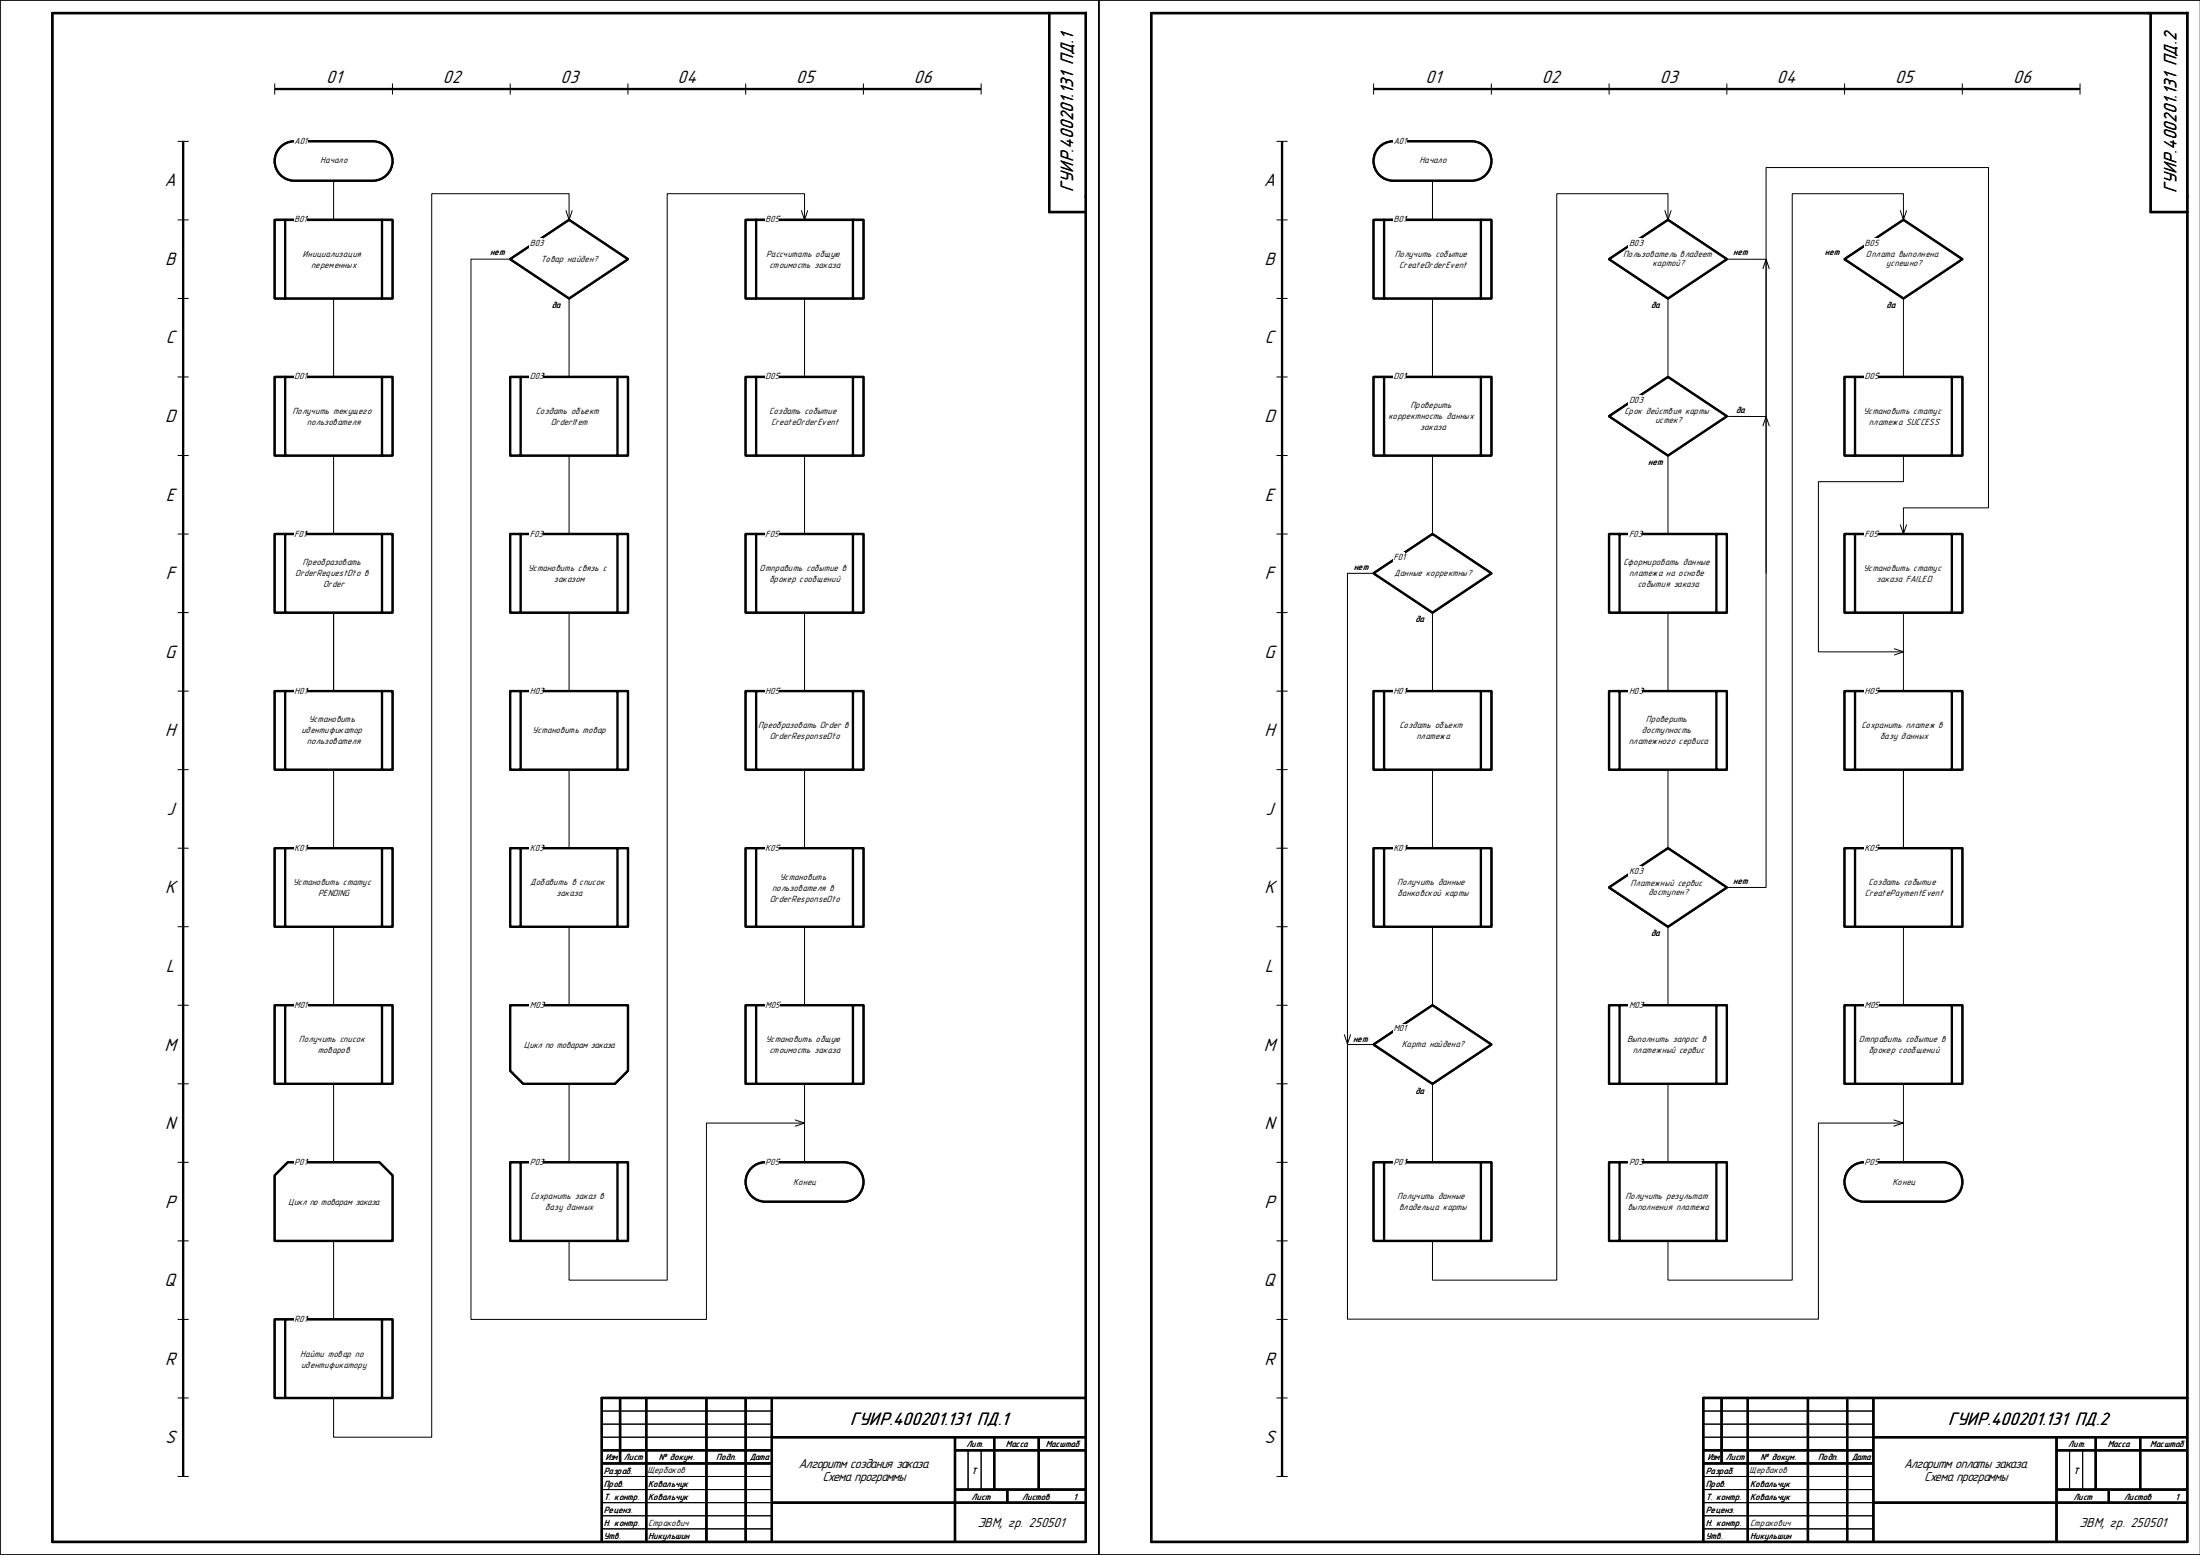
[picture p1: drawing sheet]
<svg xmlns="http://www.w3.org/2000/svg" width="841mm" height="594mm" viewBox="0 0 841 594" stroke-linecap="round" stroke-linejoin="round" font-family="sans-serif">
<g fill="none" stroke="#000" stroke-width=".38">
<path d="M0 0h420v594h-420zM230 539h65M651 539h65M230 544h65M230 549h65M370 554v15M375 554v15M651 544h65M651 549h65M791 554v15M796 554v15M230 564h65"/>
<path d="M230 569h65M230 574h65M230 579h65M651 564h65M651 569h65M651 574h65M651 579h65M230 584h65M420 594v-594h420.9h-840.9v594h840.9M651 584h65"/>
</g>
<path d="M20 5h395v584h-395zM401 5v76h14M440 5h396v584h-396zM822 5v76h14M415 534h-185v55M836 534h-185v55" fill="none" stroke="#000" stroke-width=".9"/>
<g fill="none" stroke="#000" stroke-width=".9" stroke-linecap="butt">
<path d="M237 534v25M247 534v55M270 534v55M285 534v55M295 534v55M658 534v25M668 534v55M691 534v55M706 534v55M716 534v55M230 554h65M230 559h65"/>
<path d="M295 549h120M365 549v40M365 554h50M380 549v20M397 549v20M651 554h65M651 559h65M716 549h120M786 554h50M786 549v40M801 549v20M818 549v20"/>
<path d="M295 574h120M365 569h50M385 569v5M716 574h120M786 569h50M806 569v5"/>
</g>
<g fill="#fff">
<path d="M60 174h10v30h-10z" fill-rule="evenodd"/>
<path d="M60 534h10v30h-10z" fill-rule="evenodd"/>
<path d="M60 414h10v30h-10z" fill-rule="evenodd"/>
<path d="M60 444h10v30h-10z" fill-rule="evenodd"/>
<path d="M60 474h10v30h-10z" fill-rule="evenodd"/>
<path d="M60 504h10v30h-10z" fill-rule="evenodd"/>
<path d="M60 54h10v30h-10z" fill-rule="evenodd"/>
<path d="M60 84h10v30h-10z" fill-rule="evenodd"/>
<path d="M60 114h10v30h-10z" fill-rule="evenodd"/>
<path d="M60 144h10v30h-10z" fill-rule="evenodd"/>
<path d="M60 264h10v30h-10z" fill-rule="evenodd"/>
<path d="M60 294h10v30h-10z" fill-rule="evenodd"/>
<path d="M60 324h10v30h-10z" fill-rule="evenodd"/>
<path d="M60 354h10v30h-10z" fill-rule="evenodd"/>
<path d="M60 384h10v30h-10z" fill-rule="evenodd"/>
<path d="M60 204h10v30h-10z" fill-rule="evenodd"/>
<path d="M60 234h10v30h-10z" fill-rule="evenodd"/>
<path d="M330 25h45v9h-45z" fill-rule="evenodd"/>
<path d="M150 25h45v9h-45z" fill-rule="evenodd"/>
<path d="M195 25h45v9h-45z" fill-rule="evenodd"/>
<path d="M240 25h45v9h-45z" fill-rule="evenodd"/>
<path d="M285 25h45v9h-45z" fill-rule="evenodd"/>
<path d="M105 25h45v9h-45z" fill-rule="evenodd"/>
</g>
<g fill="none" stroke="#000" stroke-width=".38">
<path d="M105 32v4M150 32v4M195 32v4M240 32v4M285 32v4M330 32v4M375 32v4M68 54h4M127.5 69v15M68 84h4M216.3 80.4l1.2 3.6 1.2-3.6M217.5 84v-10h-52.5v475h-37.5v-15"/>
<path d="M68 114h4M217.5 114v30M68 144h4M68 174h4M127.5 174v30M217.5 174v30M68 204h4M68 234h4M127.5 234v30M217.5 234v30M68 264h4M68 294h4"/>
<path d="M68 324h4M68 354h4M68 384h4M68 414h4M68 444h4M68 474h4M68 504h4M68 534h4M68 564h4"/>
</g>
<path d="M70 54v510" fill="none" stroke="#000" stroke-width=".9" stroke-linecap="butt"/>
<path d="M107.6 55.8a7.5 7.5 0 0 1 4.9-1.8h30a7.5 7.5 0 0 1 7.5 7.5 7.5 7.5 0 0 1-7.5 7.5h-30a7.5 7.5 0 0 1-7-4.9 7.5 7.5 0 0 1 2.1-8.3z" fill-rule="evenodd" fill="#fff"/>
<path d="M107.6 55.8a7.5 7.5 0 0 1 4.9-1.8h30a7.5 7.5 0 0 1 7.5 7.5 7.5 7.5 0 0 1-7.5 7.5h-30a7.5 7.5 0 0 1-7-4.9 7.5 7.5 0 0 1 2.1-8.3z" fill="none" stroke="#000" stroke-width=".9"/>
<g fill="#fff">
<path d="M112.4 52.2h5v3.5h-5z" fill-rule="evenodd"/>
<path d="M107.6 55.8a7.5 7.5 0 0 1 4.9-1.8h30a7.5 7.5 0 0 1 7.5 7.5 7.5 7.5 0 0 1-7.5 7.5h-30a7.5 7.5 0 0 1-7-4.9 7.5 7.5 0 0 1 2.1-8.3z" fill-rule="evenodd"/>
</g>
<path d="M107.6 55.8a7.5 7.5 0 0 1 4.9-1.8h30a7.5 7.5 0 0 1 7.5 7.5 7.5 7.5 0 0 1-7.5 7.5h-30a7.5 7.5 0 0 1-7-4.9 7.5 7.5 0 0 1 2.1-8.3z" fill="none" stroke="#000" stroke-width=".9"/>
<g fill="#fff">
<path d="M112.4 52.2h5v3.5h-5z" fill-rule="evenodd"/>
<path d="M112.4 202.2h4.6v3.6h-4.6z" fill-rule="evenodd"/>
<path d="M195 99l22.5-15 22.5 15-22.5 15z" fill-rule="evenodd"/>
</g>
<path d="M195 99l22.5-15 22.5 15-22.5 15z" fill="none" stroke="#000" stroke-width=".9"/>
<g fill="#fff">
<path d="M202.4 91.1h5.3v3.6h-5.3z" fill-rule="evenodd"/>
<path d="M195 99l22.5-15 22.5 15-22.5 15z" fill-rule="evenodd"/>
</g>
<path d="M195 99l22.5-15 22.5 15-22.5 15z" fill="none" stroke="#000" stroke-width=".9"/>
<path d="M202.4 91.1h5.3v3.6h-5.3z" fill-rule="evenodd" fill="#fff"/>
<path d="M127.5 294v30M127.5 474v30" fill="none" stroke="#000" stroke-width=".38"/>
<path d="M195 204h45v30h-45z" fill-rule="evenodd" fill="#fff"/>
<path d="M195 204h45v30h-45zM199 204v30M236 204v30" fill="none" stroke="#000" stroke-width=".9"/>
<g fill="#fff">
<path d="M202.4 202.2h5v3.6h-5z" fill-rule="evenodd"/>
<path d="M195 204h45v30h-45z" fill-rule="evenodd"/>
</g>
<path d="M195 204h45v30h-45zM199 204v30M236 204v30" fill="none" stroke="#000" stroke-width=".9"/>
<g fill="#fff">
<path d="M202.4 202.2h5v3.6h-5z" fill-rule="evenodd"/>
<path d="M195 384h45v25l-5 5h-35l-5-5z" fill-rule="evenodd"/>
</g>
<path d="M195 384h45v25l-5 5h-35l-5-5z" fill="none" stroke="#000" stroke-width=".9"/>
<g fill="#fff">
<path d="M202.4 382.2h5.5v3.5h-5.5z" fill-rule="evenodd"/>
<path d="M195 384h45v25l-5 5h-35l-5-5z" fill-rule="evenodd"/>
</g>
<path d="M195 384h45v25l-5 5h-35l-5-5z" fill="none" stroke="#000" stroke-width=".9"/>
<path d="M202.4 382.2h5.5v3.5h-5.5z" fill-rule="evenodd" fill="#fff"/>
<path d="M307.5 114v30" fill="none" stroke="#000" stroke-width=".38"/>
<path d="M105 34h270" fill="none" stroke="#000" stroke-width=".9" stroke-linecap="butt"/>
<path d="M105 84h45v30h-45z" fill-rule="evenodd" fill="#fff"/>
<path d="M105 84h45v30h-45zM109 84v30M146 84v30" fill="none" stroke="#000" stroke-width=".9"/>
<g fill="#fff">
<path d="M112.4 82.2h4.8v3.5h-4.8z" fill-rule="evenodd"/>
<path d="M105 84h45v30h-45z" fill-rule="evenodd"/>
</g>
<path d="M105 84h45v30h-45zM109 84v30M146 84v30" fill="none" stroke="#000" stroke-width=".9"/>
<path d="M112.4 82.2h4.8v3.5h-4.8z" fill-rule="evenodd" fill="#fff"/>
<path d="M127.5 234v30" fill="none" stroke="#000" stroke-width=".38"/>
<path d="M105 144h45v30h-45z" fill-rule="evenodd" fill="#fff"/>
<path d="M105 144h45v30h-45zM109 144v30M146 144v30" fill="none" stroke="#000" stroke-width=".9"/>
<g fill="#fff">
<path d="M112.4 142.2h4.8v3.6h-4.8z" fill-rule="evenodd"/>
<path d="M105 144h45v30h-45z" fill-rule="evenodd"/>
</g>
<path d="M105 144h45v30h-45zM109 144v30M146 144v30" fill="none" stroke="#000" stroke-width=".9"/>
<path d="M112.4 142.2h4.8v3.6h-4.8z" fill-rule="evenodd" fill="#fff"/>
<path d="M127.5 114v30" fill="none" stroke="#000" stroke-width=".38"/>
<path d="M105 204h45v30h-45z" fill-rule="evenodd" fill="#fff"/>
<path d="M105 204h45v30h-45zM109 204v30M146 204v30" fill="none" stroke="#000" stroke-width=".9"/>
<g fill="#fff">
<path d="M112.4 202.2h4.6v3.6h-4.6z" fill-rule="evenodd"/>
<path d="M105 204h45v30h-45z" fill-rule="evenodd"/>
</g>
<path d="M105 204h45v30h-45zM109 204v30M146 204v30" fill="none" stroke="#000" stroke-width=".9"/>
<g fill="#fff">
<path d="M112.4 202.2h4.6v3.6h-4.6z" fill-rule="evenodd"/>
<path d="M105 264h45v30h-45z" fill-rule="evenodd"/>
</g>
<path d="M105 264h45v30h-45zM109 264v30M146 264v30" fill="none" stroke="#000" stroke-width=".9"/>
<g fill="#fff">
<path d="M112.4 262.2h4.8v3.6h-4.8z" fill-rule="evenodd"/>
<path d="M105 264h45v30h-45z" fill-rule="evenodd"/>
</g>
<path d="M105 264h45v30h-45zM109 264v30M146 264v30" fill="none" stroke="#000" stroke-width=".9"/>
<g fill="#fff">
<path d="M112.4 262.2h4.8v3.6h-4.8z" fill-rule="evenodd"/>
<path d="M105 324h45v30h-45z" fill-rule="evenodd"/>
</g>
<path d="M105 324h45v30h-45zM109 324v30M146 324v30" fill="none" stroke="#000" stroke-width=".9"/>
<g fill="#fff">
<path d="M112.4 322.2h4.8v3.6h-4.8z" fill-rule="evenodd"/>
<path d="M105 324h45v30h-45z" fill-rule="evenodd"/>
</g>
<path d="M105 324h45v30h-45zM109 324v30M146 324v30" fill="none" stroke="#000" stroke-width=".9"/>
<g fill="#fff">
<path d="M112.4 322.2h4.8v3.6h-4.8z" fill-rule="evenodd"/>
<path d="M105 384h45v30h-45z" fill-rule="evenodd"/>
</g>
<path d="M105 384h45v30h-45zM109 384v30M146 384v30" fill="none" stroke="#000" stroke-width=".9"/>
<g fill="#fff">
<path d="M112.4 382.2h5v3.5h-5z" fill-rule="evenodd"/>
<path d="M105 384h45v30h-45z" fill-rule="evenodd"/>
</g>
<path d="M105 384h45v30h-45zM109 384v30M146 384v30" fill="none" stroke="#000" stroke-width=".9"/>
<g fill="#fff">
<path d="M112.4 382.2h5v3.5h-5z" fill-rule="evenodd"/>
<path d="M110 444h35l5 5v25h-45v-25z" fill-rule="evenodd"/>
</g>
<path d="M110 444h35l5 5v25h-45v-25z" fill="none" stroke="#000" stroke-width=".9"/>
<g fill="#fff">
<path d="M112.4 442.2h4.8v3.5h-4.8z" fill-rule="evenodd"/>
<path d="M110 444h35l5 5v25h-45v-25z" fill-rule="evenodd"/>
</g>
<path d="M110 444h35l5 5v25h-45v-25z" fill="none" stroke="#000" stroke-width=".9"/>
<path d="M112.4 442.2h4.8v3.5h-4.8z" fill-rule="evenodd" fill="#fff"/>
<path d="M127.5 414v30" fill="none" stroke="#000" stroke-width=".38"/>
<path d="M105 504h45v30h-45z" fill-rule="evenodd" fill="#fff"/>
<path d="M105 504h45v30h-45zM109 504v30M146 504v30" fill="none" stroke="#000" stroke-width=".9"/>
<g fill="#fff">
<path d="M112.4 502.2h4.8v3.5h-4.8z" fill-rule="evenodd"/>
<path d="M105 504h45v30h-45z" fill-rule="evenodd"/>
</g>
<path d="M105 504h45v30h-45zM109 504v30M146 504v30" fill="none" stroke="#000" stroke-width=".9"/>
<path d="M112.4 502.2h4.8v3.5h-4.8z" fill-rule="evenodd" fill="#fff"/>
<path d="M127.5 354v30" fill="none" stroke="#000" stroke-width=".38"/>
<path d="M195 144h45v30h-45z" fill-rule="evenodd" fill="#fff"/>
<path d="M195 144h45v30h-45zM199 144v30M236 144v30" fill="none" stroke="#000" stroke-width=".9"/>
<g fill="#fff">
<path d="M202.4 142.2h5.3v3.6h-5.3z" fill-rule="evenodd"/>
<path d="M195 144h45v30h-45z" fill-rule="evenodd"/>
</g>
<path d="M195 144h45v30h-45zM199 144v30M236 144v30" fill="none" stroke="#000" stroke-width=".9"/>
<g fill="#fff">
<path d="M202.4 142.2h5.3v3.6h-5.3z" fill-rule="evenodd"/>
<path d="M195 264h45v30h-45z" fill-rule="evenodd"/>
</g>
<path d="M195 264h45v30h-45zM199 264v30M236 264v30" fill="none" stroke="#000" stroke-width=".9"/>
<g fill="#fff">
<path d="M202.4 262.2h5.3v3.6h-5.3z" fill-rule="evenodd"/>
<path d="M195 264h45v30h-45z" fill-rule="evenodd"/>
</g>
<path d="M195 264h45v30h-45zM199 264v30M236 264v30" fill="none" stroke="#000" stroke-width=".9"/>
<path d="M202.4 262.2h5.3v3.6h-5.3z" fill-rule="evenodd" fill="#fff"/>
<path d="M217.5 294v30" fill="none" stroke="#000" stroke-width=".38"/>
<path d="M195 324h45v30h-45z" fill-rule="evenodd" fill="#fff"/>
<path d="M195 324h45v30h-45zM199 324v30M236 324v30" fill="none" stroke="#000" stroke-width=".9"/>
<g fill="#fff">
<path d="M202.4 322.2h5.3v3.6h-5.3z" fill-rule="evenodd"/>
<path d="M195 324h45v30h-45z" fill-rule="evenodd"/>
</g>
<path d="M195 324h45v30h-45zM199 324v30M236 324v30" fill="none" stroke="#000" stroke-width=".9"/>
<path d="M202.4 322.2h5.3v3.6h-5.3z" fill-rule="evenodd" fill="#fff"/>
<path d="M217.5 354v30M217.5 414v30" fill="none" stroke="#000" stroke-width=".38"/>
<path d="M195 444h45v30h-45z" fill-rule="evenodd" fill="#fff"/>
<path d="M195 444h45v30h-45zM199 444v30M236 444v30" fill="none" stroke="#000" stroke-width=".9"/>
<g fill="#fff">
<path d="M202.4 442.2h5.3v3.5h-5.3z" fill-rule="evenodd"/>
<path d="M195 444h45v30h-45z" fill-rule="evenodd"/>
</g>
<path d="M195 444h45v30h-45zM199 444v30M236 444v30" fill="none" stroke="#000" stroke-width=".9"/>
<g fill="#fff">
<path d="M202.4 442.2h5.3v3.5h-5.3z" fill-rule="evenodd"/>
<path d="M285 84h45v30h-45z" fill-rule="evenodd"/>
</g>
<path d="M285 84h45v30h-45zM289 84v30M326 84v30" fill="none" stroke="#000" stroke-width=".9"/>
<g fill="#fff">
<path d="M292.4 82.2h5.3v3.5h-5.3z" fill-rule="evenodd"/>
<path d="M285 84h45v30h-45z" fill-rule="evenodd"/>
</g>
<path d="M285 84h45v30h-45zM289 84v30M326 84v30" fill="none" stroke="#000" stroke-width=".9"/>
<g fill="#fff">
<path d="M292.4 82.2h5.3v3.5h-5.3z" fill-rule="evenodd"/>
<path d="M285 144h45v30h-45z" fill-rule="evenodd"/>
</g>
<path d="M285 144h45v30h-45zM289 144v30M326 144v30" fill="none" stroke="#000" stroke-width=".9"/>
<g fill="#fff">
<path d="M292.4 142.2h5.3v3.6h-5.3z" fill-rule="evenodd"/>
<path d="M285 144h45v30h-45z" fill-rule="evenodd"/>
</g>
<path d="M285 144h45v30h-45zM289 144v30M326 144v30" fill="none" stroke="#000" stroke-width=".9"/>
<path d="M292.4 142.2h5.3v3.6h-5.3z" fill-rule="evenodd" fill="#fff"/>
<path d="M307.5 174v30" fill="none" stroke="#000" stroke-width=".38"/>
<path d="M285 204h45v30h-45z" fill-rule="evenodd" fill="#fff"/>
<path d="M285 204h45v30h-45zM289 204v30M326 204v30" fill="none" stroke="#000" stroke-width=".9"/>
<g fill="#fff">
<path d="M292.4 202.2h5v3.6h-5z" fill-rule="evenodd"/>
<path d="M285 204h45v30h-45z" fill-rule="evenodd"/>
</g>
<path d="M285 204h45v30h-45zM289 204v30M326 204v30" fill="none" stroke="#000" stroke-width=".9"/>
<path d="M292.4 202.2h5v3.6h-5z" fill-rule="evenodd" fill="#fff"/>
<path d="M307.5 234v30" fill="none" stroke="#000" stroke-width=".38"/>
<path d="M285 264h45v30h-45z" fill-rule="evenodd" fill="#fff"/>
<path d="M285 264h45v30h-45zM289 264v30M326 264v30" fill="none" stroke="#000" stroke-width=".9"/>
<g fill="#fff">
<path d="M292.4 262.2h5.3v3.6h-5.3z" fill-rule="evenodd"/>
<path d="M285 264h45v30h-45z" fill-rule="evenodd"/>
</g>
<path d="M285 264h45v30h-45zM289 264v30M326 264v30" fill="none" stroke="#000" stroke-width=".9"/>
<path d="M292.4 262.2h5.3v3.6h-5.3z" fill-rule="evenodd" fill="#fff"/>
<path d="M307.5 294v30" fill="none" stroke="#000" stroke-width=".38"/>
<path d="M285 324h45v30h-45z" fill-rule="evenodd" fill="#fff"/>
<path d="M285 324h45v30h-45zM289 324v30M326 324v30" fill="none" stroke="#000" stroke-width=".9"/>
<g fill="#fff">
<path d="M292.4 322.2h5.3v3.6h-5.3z" fill-rule="evenodd"/>
<path d="M285 324h45v30h-45z" fill-rule="evenodd"/>
</g>
<path d="M285 324h45v30h-45zM289 324v30M326 324v30" fill="none" stroke="#000" stroke-width=".9"/>
<path d="M292.4 322.2h5.3v3.6h-5.3z" fill-rule="evenodd" fill="#fff"/>
<path d="M307.5 354v30" fill="none" stroke="#000" stroke-width=".38"/>
<path d="M285 384h45v30h-45z" fill-rule="evenodd" fill="#fff"/>
<path d="M285 384h45v30h-45zM289 384v30M326 384v30" fill="none" stroke="#000" stroke-width=".9"/>
<g fill="#fff">
<path d="M292.4 382.2h5.5v3.5h-5.5z" fill-rule="evenodd"/>
<path d="M285 384h45v30h-45z" fill-rule="evenodd"/>
</g>
<path d="M285 384h45v30h-45zM289 384v30M326 384v30" fill="none" stroke="#000" stroke-width=".9"/>
<g fill="#fff">
<path d="M292.4 382.2h5.5v3.5h-5.5z" fill-rule="evenodd"/>
<path d="M287.6 445.8a7.5 7.5 0 0 1 4.9-1.8h30a7.5 7.5 0 0 1 7.5 7.5 7.5 7.5 0 0 1-7.5 7.5h-30a7.5 7.5 0 0 1-7-4.9 7.5 7.5 0 0 1 2.1-8.3z" fill-rule="evenodd"/>
</g>
<path d="M287.6 445.8a7.5 7.5 0 0 1 4.9-1.8h30a7.5 7.5 0 0 1 7.5 7.5 7.5 7.5 0 0 1-7.5 7.5h-30a7.5 7.5 0 0 1-7-4.9 7.5 7.5 0 0 1 2.1-8.3z" fill="none" stroke="#000" stroke-width=".9"/>
<g fill="#fff">
<path d="M292.4 442.2h5.3v3.5h-5.3z" fill-rule="evenodd"/>
<path d="M287.6 445.8a7.5 7.5 0 0 1 4.9-1.8h30a7.5 7.5 0 0 1 7.5 7.5 7.5 7.5 0 0 1-7.5 7.5h-30a7.5 7.5 0 0 1-7-4.9 7.5 7.5 0 0 1 2.1-8.3z" fill-rule="evenodd"/>
</g>
<path d="M287.6 445.8a7.5 7.5 0 0 1 4.9-1.8h30a7.5 7.5 0 0 1 7.5 7.5 7.5 7.5 0 0 1-7.5 7.5h-30a7.5 7.5 0 0 1-7-4.9 7.5 7.5 0 0 1 2.1-8.3z" fill="none" stroke="#000" stroke-width=".9"/>
<path d="M292.4 442.2h5.3v3.5h-5.3z" fill-rule="evenodd" fill="#fff"/>
<path d="M195 99h-15v405h90v-75h37.5M306.3 80.4l1.2 3.6 1.2-3.6M307.5 84v-10h-52.5v415h-37.5v-15M307.5 414v30M303.9 427.8l3.6 1.2-3.6 1.2" fill="none" stroke="#000" stroke-width=".38"/>
<g fill="#fff">
<path d="M480 174h10v30h-10z" fill-rule="evenodd"/>
<path d="M480 534h10v30h-10z" fill-rule="evenodd"/>
<path d="M480 414h10v30h-10z" fill-rule="evenodd"/>
<path d="M480 444h10v30h-10z" fill-rule="evenodd"/>
<path d="M480 474h10v30h-10z" fill-rule="evenodd"/>
<path d="M480 504h10v30h-10z" fill-rule="evenodd"/>
<path d="M480 54h10v30h-10z" fill-rule="evenodd"/>
<path d="M480 84h10v30h-10z" fill-rule="evenodd"/>
<path d="M480 114h10v30h-10z" fill-rule="evenodd"/>
<path d="M480 144h10v30h-10z" fill-rule="evenodd"/>
<path d="M480 264h10v30h-10z" fill-rule="evenodd"/>
<path d="M480 294h10v30h-10z" fill-rule="evenodd"/>
<path d="M480 324h10v30h-10z" fill-rule="evenodd"/>
<path d="M480 354h10v30h-10z" fill-rule="evenodd"/>
<path d="M480 384h10v30h-10z" fill-rule="evenodd"/>
<path d="M480 204h10v30h-10z" fill-rule="evenodd"/>
<path d="M480 234h10v30h-10z" fill-rule="evenodd"/>
<path d="M750 25h45v9h-45z" fill-rule="evenodd"/>
<path d="M570 25h45v9h-45z" fill-rule="evenodd"/>
<path d="M615 25h45v9h-45z" fill-rule="evenodd"/>
<path d="M660 25h45v9h-45z" fill-rule="evenodd"/>
<path d="M705 25h45v9h-45z" fill-rule="evenodd"/>
<path d="M525 25h45v9h-45z" fill-rule="evenodd"/>
</g>
<g fill="none" stroke="#000" stroke-width=".38">
<path d="M525 32v4M570 32v4M615 32v4M660 32v4M705 32v4M750 32v4M795 32v4M488 54h4M547.5 69v15M488 84h4M488 114h4M727.5 114v30"/>
<path d="M488 144h4M488 174h4M547.5 174v30M488 204h4M488 234h4M547.5 234v30M488 264h4M488 294h4M488 324h4M488 354h4M488 384h4M488 414h4"/>
<path d="M488 444h4M488 474h4M488 504h4M488 534h4M488 564h4"/>
</g>
<path d="M490 54v510" fill="none" stroke="#000" stroke-width=".9" stroke-linecap="butt"/>
<path d="M526.8 56.6a7.5 7.5 0 0 1 5.7-2.6h30a7.5 7.5 0 0 1 7.5 7.5 7.5 7.5 0 0 1-7.5 7.5h-30a7.5 7.5 0 0 1-6.8-4.4 7.5 7.5 0 0 1 1.1-8z" fill-rule="evenodd" fill="#fff"/>
<path d="M526.8 56.6a7.5 7.5 0 0 1 5.7-2.6h30a7.5 7.5 0 0 1 7.5 7.5 7.5 7.5 0 0 1-7.5 7.5h-30a7.5 7.5 0 0 1-6.8-4.4 7.5 7.5 0 0 1 1.1-8z" fill="none" stroke="#000" stroke-width=".9"/>
<g fill="#fff">
<path d="M532.4 52.2h5v3.5h-5z" fill-rule="evenodd"/>
<path d="M526.8 56.6a7.5 7.5 0 0 1 5.7-2.6h30a7.5 7.5 0 0 1 7.5 7.5 7.5 7.5 0 0 1-7.5 7.5h-30a7.5 7.5 0 0 1-6.8-4.4 7.5 7.5 0 0 1 1.1-8z" fill-rule="evenodd"/>
</g>
<path d="M526.8 56.6a7.5 7.5 0 0 1 5.7-2.6h30a7.5 7.5 0 0 1 7.5 7.5 7.5 7.5 0 0 1-7.5 7.5h-30a7.5 7.5 0 0 1-6.8-4.4 7.5 7.5 0 0 1 1.1-8z" fill="none" stroke="#000" stroke-width=".9"/>
<path d="M532.4 52.2h5v3.5h-5z" fill-rule="evenodd" fill="#fff"/>
<path d="M547.5 294v30" fill="none" stroke="#000" stroke-width=".38"/>
<path d="M705 204h45v30h-45z" fill-rule="evenodd" fill="#fff"/>
<path d="M705 204h45v30h-45zM709 204v30M746 204v30" fill="none" stroke="#000" stroke-width=".9"/>
<g fill="#fff">
<path d="M712.4 202.2h5v3.6h-5z" fill-rule="evenodd"/>
<path d="M705 204h45v30h-45z" fill-rule="evenodd"/>
</g>
<path d="M705 204h45v30h-45zM709 204v30M746 204v30" fill="none" stroke="#000" stroke-width=".9"/>
<path d="M712.4 202.2h5v3.6h-5z" fill-rule="evenodd" fill="#fff"/>
<path d="M525 34h270" fill="none" stroke="#000" stroke-width=".9" stroke-linecap="butt"/>
<path d="M525 84h45v30h-45z" fill-rule="evenodd" fill="#fff"/>
<path d="M525 84h45v30h-45zM529 84v30M566 84v30" fill="none" stroke="#000" stroke-width=".9"/>
<g fill="#fff">
<path d="M532.4 82.2h4.8v3.5h-4.8z" fill-rule="evenodd"/>
<path d="M525 84h45v30h-45z" fill-rule="evenodd"/>
</g>
<path d="M525 84h45v30h-45zM529 84v30M566 84v30" fill="none" stroke="#000" stroke-width=".9"/>
<path d="M532.4 82.2h4.8v3.5h-4.8z" fill-rule="evenodd" fill="#fff"/>
<path d="M547.5 234v30" fill="none" stroke="#000" stroke-width=".38"/>
<path d="M525 144h45v30h-45z" fill-rule="evenodd" fill="#fff"/>
<path d="M525 144h45v30h-45zM529 144v30M566 144v30" fill="none" stroke="#000" stroke-width=".9"/>
<g fill="#fff">
<path d="M532.4 142.2h4.8v3.6h-4.8z" fill-rule="evenodd"/>
<path d="M525 144h45v30h-45z" fill-rule="evenodd"/>
</g>
<path d="M525 144h45v30h-45zM529 144v30M566 144v30" fill="none" stroke="#000" stroke-width=".9"/>
<path d="M532.4 142.2h4.8v3.6h-4.8z" fill-rule="evenodd" fill="#fff"/>
<path d="M547.5 114v30" fill="none" stroke="#000" stroke-width=".38"/>
<path d="M525 264h45v30h-45z" fill-rule="evenodd" fill="#fff"/>
<path d="M525 264h45v30h-45zM529 264v30M566 264v30" fill="none" stroke="#000" stroke-width=".9"/>
<g fill="#fff">
<path d="M532.4 262.2h4.8v3.6h-4.8z" fill-rule="evenodd"/>
<path d="M525 264h45v30h-45z" fill-rule="evenodd"/>
</g>
<path d="M525 264h45v30h-45zM529 264v30M566 264v30" fill="none" stroke="#000" stroke-width=".9"/>
<path d="M532.4 262.2h4.8v3.6h-4.8z" fill-rule="evenodd" fill="#fff"/>
<path d="M547.5 354v30" fill="none" stroke="#000" stroke-width=".38"/>
<path d="M705 144h45v30h-45z" fill-rule="evenodd" fill="#fff"/>
<path d="M705 144h45v30h-45zM709 144v30M746 144v30" fill="none" stroke="#000" stroke-width=".9"/>
<g fill="#fff">
<path d="M712.4 142.2h5.3v3.6h-5.3z" fill-rule="evenodd"/>
<path d="M705 144h45v30h-45z" fill-rule="evenodd"/>
</g>
<path d="M705 144h45v30h-45zM709 144v30M746 144v30" fill="none" stroke="#000" stroke-width=".9"/>
<path d="M712.4 142.2h5.3v3.6h-5.3z" fill-rule="evenodd" fill="#fff"/>
<path d="M727.5 294v30" fill="none" stroke="#000" stroke-width=".38"/>
<path d="M705 264h45v30h-45z" fill-rule="evenodd" fill="#fff"/>
<path d="M705 264h45v30h-45zM709 264v30M746 264v30" fill="none" stroke="#000" stroke-width=".9"/>
<g fill="#fff">
<path d="M712.4 262.2h5.3v3.6h-5.3z" fill-rule="evenodd"/>
<path d="M705 264h45v30h-45z" fill-rule="evenodd"/>
</g>
<path d="M705 264h45v30h-45zM709 264v30M746 264v30" fill="none" stroke="#000" stroke-width=".9"/>
<path d="M712.4 262.2h5.3v3.6h-5.3z" fill-rule="evenodd" fill="#fff"/>
<path d="M727.5 294v30" fill="none" stroke="#000" stroke-width=".38"/>
<path d="M705 384h45v30h-45z" fill-rule="evenodd" fill="#fff"/>
<path d="M705 384h45v30h-45zM709 384v30M746 384v30" fill="none" stroke="#000" stroke-width=".9"/>
<g fill="#fff">
<path d="M712.4 382.2h5.5v3.5h-5.5z" fill-rule="evenodd"/>
<path d="M705 384h45v30h-45z" fill-rule="evenodd"/>
</g>
<path d="M705 384h45v30h-45zM709 384v30M746 384v30" fill="none" stroke="#000" stroke-width=".9"/>
<g fill="#fff">
<path d="M712.4 382.2h5.5v3.5h-5.5z" fill-rule="evenodd"/>
<path d="M525 444h45v30h-45z" fill-rule="evenodd"/>
</g>
<path d="M525 444h45v30h-45zM529 444v30M566 444v30" fill="none" stroke="#000" stroke-width=".9"/>
<g fill="#fff">
<path d="M532.4 442.2h4.8v3.5h-4.8z" fill-rule="evenodd"/>
<path d="M525 444h45v30h-45z" fill-rule="evenodd"/>
</g>
<path d="M525 444h45v30h-45zM529 444v30M566 444v30" fill="none" stroke="#000" stroke-width=".9"/>
<g fill="#fff">
<path d="M532.4 442.2h4.8v3.5h-4.8z" fill-rule="evenodd"/>
<path d="M525 324h45v30h-45z" fill-rule="evenodd"/>
</g>
<path d="M525 324h45v30h-45zM529 324v30M566 324v30" fill="none" stroke="#000" stroke-width=".9"/>
<g fill="#fff">
<path d="M532.4 322.2h4.8v3.6h-4.8z" fill-rule="evenodd"/>
<path d="M525 324h45v30h-45z" fill-rule="evenodd"/>
</g>
<path d="M525 324h45v30h-45zM529 324v30M566 324v30" fill="none" stroke="#000" stroke-width=".9"/>
<g fill="#fff">
<path d="M532.4 322.2h4.8v3.6h-4.8z" fill-rule="evenodd"/>
<path d="M707.6 445.8a7.5 7.5 0 0 1 4.9-1.8h30a7.5 7.5 0 0 1 7.5 7.5 7.5 7.5 0 0 1-7.5 7.5h-30a7.5 7.5 0 0 1-7-4.9 7.5 7.5 0 0 1 2.1-8.3z" fill-rule="evenodd"/>
</g>
<path d="M707.6 445.8a7.5 7.5 0 0 1 4.9-1.8h30a7.5 7.5 0 0 1 7.5 7.5 7.5 7.5 0 0 1-7.5 7.5h-30a7.5 7.5 0 0 1-7-4.9 7.5 7.5 0 0 1 2.1-8.3z" fill="none" stroke="#000" stroke-width=".9"/>
<g fill="#fff">
<path d="M712.4 442.2h5.3v3.5h-5.3z" fill-rule="evenodd"/>
<path d="M707.6 445.8a7.5 7.5 0 0 1 4.9-1.8h30a7.5 7.5 0 0 1 7.5 7.5 7.5 7.5 0 0 1-7.5 7.5h-30a7.5 7.5 0 0 1-7-4.9 7.5 7.5 0 0 1 2.1-8.3z" fill-rule="evenodd"/>
</g>
<path d="M707.6 445.8a7.5 7.5 0 0 1 4.9-1.8h30a7.5 7.5 0 0 1 7.5 7.5 7.5 7.5 0 0 1-7.5 7.5h-30a7.5 7.5 0 0 1-7-4.9 7.5 7.5 0 0 1 2.1-8.3z" fill="none" stroke="#000" stroke-width=".9"/>
<path d="M712.4 442.2h5.3v3.5h-5.3z" fill-rule="evenodd" fill="#fff"/>
<path d="M727.5 414v30" fill="none" stroke="#000" stroke-width=".38"/>
<path d="M525 219l22.5-15 22.5 15-22.5 15z" fill-rule="evenodd" fill="#fff"/>
<path d="M525 219l22.5-15 22.5 15-22.5 15z" fill="none" stroke="#000" stroke-width=".9"/>
<g fill="#fff">
<path d="M532.4 211.1h4.6v3.6h-4.6z" fill-rule="evenodd"/>
<path d="M525 219l22.5-15 22.5 15-22.5 15z" fill-rule="evenodd"/>
</g>
<path d="M525 219l22.5-15 22.5 15-22.5 15z" fill="none" stroke="#000" stroke-width=".9"/>
<g fill="#fff">
<path d="M532.4 211.1h4.6v3.6h-4.6z" fill-rule="evenodd"/>
<path d="M705 324h45v30h-45z" fill-rule="evenodd"/>
</g>
<path d="M705 324h45v30h-45zM709 324v30M746 324v30" fill="none" stroke="#000" stroke-width=".9"/>
<g fill="#fff">
<path d="M712.4 322.2h5.3v3.6h-5.3z" fill-rule="evenodd"/>
<path d="M705 324h45v30h-45z" fill-rule="evenodd"/>
</g>
<path d="M705 324h45v30h-45zM709 324v30M746 324v30" fill="none" stroke="#000" stroke-width=".9"/>
<path d="M712.4 322.2h5.3v3.6h-5.3z" fill-rule="evenodd" fill="#fff"/>
<path d="M727.5 174v10h-32.5v65h32.6M727.5 234v30M724 247.8l3.6 1.2-3.6 1.2" fill="none" stroke="#000" stroke-width=".38"/>
<path d="M615 159l22.5-15 22.5 15-22.5 15z" fill-rule="evenodd" fill="#fff"/>
<path d="M615 159l22.5-15 22.5 15-22.5 15z" fill="none" stroke="#000" stroke-width=".9"/>
<g fill="#fff">
<path d="M622.4 151.1h5.3v3.6h-5.3z" fill-rule="evenodd"/>
<path d="M615 159l22.5-15 22.5 15-22.5 15z" fill-rule="evenodd"/>
</g>
<path d="M615 159l22.5-15 22.5 15-22.5 15z" fill="none" stroke="#000" stroke-width=".9"/>
<g fill="#fff">
<path d="M622.4 151.1h5.3v3.6h-5.3z" fill-rule="evenodd"/>
<path d="M525 399l22.5-15 22.5 15-22.5 15z" fill-rule="evenodd"/>
</g>
<path d="M525 399l22.5-15 22.5 15-22.5 15z" fill="none" stroke="#000" stroke-width=".9"/>
<g fill="#fff">
<path d="M532.4 391.1h5v3.6h-5z" fill-rule="evenodd"/>
<path d="M525 399l22.5-15 22.5 15-22.5 15z" fill-rule="evenodd"/>
</g>
<path d="M525 399l22.5-15 22.5 15-22.5 15z" fill="none" stroke="#000" stroke-width=".9"/>
<g fill="#fff">
<path d="M532.4 391.1h5v3.6h-5z" fill-rule="evenodd"/>
<path d="M615 444h45v30h-45z" fill-rule="evenodd"/>
</g>
<path d="M615 444h45v30h-45zM619 444v30M656 444v30" fill="none" stroke="#000" stroke-width=".9"/>
<g fill="#fff">
<path d="M622.4 442.2h5.3v3.5h-5.3z" fill-rule="evenodd"/>
<path d="M615 444h45v30h-45z" fill-rule="evenodd"/>
</g>
<path d="M615 444h45v30h-45zM619 444v30M656 444v30" fill="none" stroke="#000" stroke-width=".9"/>
<g fill="#fff">
<path d="M622.4 442.2h5.3v3.5h-5.3z" fill-rule="evenodd"/>
<path d="M615 204h45v30h-45z" fill-rule="evenodd"/>
</g>
<path d="M615 204h45v30h-45zM619 204v30M656 204v30" fill="none" stroke="#000" stroke-width=".9"/>
<g fill="#fff">
<path d="M622.4 202.2h5v3.6h-5z" fill-rule="evenodd"/>
<path d="M615 204h45v30h-45z" fill-rule="evenodd"/>
</g>
<path d="M615 204h45v30h-45zM619 204v30M656 204v30" fill="none" stroke="#000" stroke-width=".9"/>
<g fill="#fff">
<path d="M622.4 202.2h5v3.6h-5z" fill-rule="evenodd"/>
<path d="M615 264h45v30h-45z" fill-rule="evenodd"/>
</g>
<path d="M615 264h45v30h-45zM619 264v30M656 264v30" fill="none" stroke="#000" stroke-width=".9"/>
<g fill="#fff">
<path d="M622.4 262.2h5.3v3.6h-5.3z" fill-rule="evenodd"/>
<path d="M615 264h45v30h-45z" fill-rule="evenodd"/>
</g>
<path d="M615 264h45v30h-45zM619 264v30M656 264v30" fill="none" stroke="#000" stroke-width=".9"/>
<g fill="#fff">
<path d="M622.4 262.2h5.3v3.6h-5.3z" fill-rule="evenodd"/>
<path d="M615 384h45v30h-45z" fill-rule="evenodd"/>
</g>
<path d="M615 384h45v30h-45zM619 384v30M656 384v30" fill="none" stroke="#000" stroke-width=".9"/>
<g fill="#fff">
<path d="M622.4 382.2h5.5v3.5h-5.5z" fill-rule="evenodd"/>
<path d="M615 384h45v30h-45z" fill-rule="evenodd"/>
</g>
<path d="M615 384h45v30h-45zM619 384v30M656 384v30" fill="none" stroke="#000" stroke-width=".9"/>
<g fill="#fff">
<path d="M622.4 382.2h5.5v3.5h-5.5z" fill-rule="evenodd"/>
<path d="M615 339l22.5-15 22.5 15-22.5 15z" fill-rule="evenodd"/>
</g>
<path d="M615 339l22.5-15 22.5 15-22.5 15z" fill="none" stroke="#000" stroke-width=".9"/>
<g fill="#fff">
<path d="M622.4 331.1h5.3v3.6h-5.3z" fill-rule="evenodd"/>
<path d="M615 339l22.5-15 22.5 15-22.5 15z" fill-rule="evenodd"/>
</g>
<path d="M615 339l22.5-15 22.5 15-22.5 15z" fill="none" stroke="#000" stroke-width=".9"/>
<path d="M622.4 331.1h5.3v3.6h-5.3z" fill-rule="evenodd" fill="#fff"/>
<path d="M547.5 414v30" fill="none" stroke="#000" stroke-width=".38"/>
<path d="M615 99l22.5-15 22.5 15-22.5 15z" fill-rule="evenodd" fill="#fff"/>
<path d="M615 99l22.5-15 22.5 15-22.5 15z" fill="none" stroke="#000" stroke-width=".9"/>
<g fill="#fff">
<path d="M622.4 91.1h5.3v3.6h-5.3z" fill-rule="evenodd"/>
<path d="M615 99l22.5-15 22.5 15-22.5 15z" fill-rule="evenodd"/>
</g>
<path d="M615 99l22.5-15 22.5 15-22.5 15z" fill="none" stroke="#000" stroke-width=".9"/>
<g fill="#fff">
<path d="M622.4 91.1h5.3v3.6h-5.3z" fill-rule="evenodd"/>
<path d="M705 99l22.5-15 22.5 15-22.5 15z" fill-rule="evenodd"/>
</g>
<path d="M705 99l22.5-15 22.5 15-22.5 15z" fill="none" stroke="#000" stroke-width=".9"/>
<g fill="#fff">
<path d="M712.4 91.1h5.3v3.6h-5.3z" fill-rule="evenodd"/>
<path d="M705 99l22.5-15 22.5 15-22.5 15z" fill-rule="evenodd"/>
</g>
<path d="M705 99l22.5-15 22.5 15-22.5 15z" fill="none" stroke="#000" stroke-width=".9"/>
<path d="M712.4 91.1h5.3v3.6h-5.3z" fill-rule="evenodd" fill="#fff"/>
<g fill="none" stroke="#000" stroke-width=".38">
<path d="M636.3 80.4l1.2 3.6 1.2-3.6M637.5 84v-10h-42.5v415h-47.5v-15M660.2 99h14.8v59.8M726.3 80.4l1.2 3.6 1.2-3.6M727.5 84v-10h-42.5v415h-47.5v-15M637.5 114v30M673.8 102.6l1.2-3.6 1.2 3.6M660 159.1h14.8M675 159.1v59.8M637.5 174v30M673.8 162.7l1.2-3.6 1.2 3.6M525 219h-10v179.8"/>
<path d="M726.3 200.4l1.2 3.6 1.2-3.6M727.5 204v-10h32.5v-130h-85v275h-15M637.5 234v30M637.5 294v30M637.5 354v30M727.5 354v30M513.8 395.2l1.2 3.6 1.2-3.6M525 399h-10v104.9h180v-74.9h32.4M637.5 414v30M723.8 427.8l3.6 1.2-3.6 1.2"/>
</g>
<g font-size="7.3">
<text x="124.7" y="31.6">01</text>
<text x="169.2" y="31.6">02</text>
<text x="214.2" y="31.6">03</text>
<text x="259" y="31.6">04</text>
<text x="304.3" y="31.6">05</text>
<text x="349.3" y="31.6">06</text>
<text x="544.8" y="31.6">01</text>
<text x="589.3" y="31.6">02</text>
<text x="634.4" y="31.6">03</text>
<text x="679.1" y="31.6">04</text>
<text x="724.4" y="31.6">05</text>
<text x="769.4" y="31.6">06</text>
<text x="62.9" y="71.1">A</text>
<text x="483" y="71.1">A</text>
<text x="410.2" y="73.2" transform="rotate(-90 410.2 73.2)">ГУИР.400201.131 ПД.1</text>
<text x="831.9" y="73.7" transform="rotate(-90 831.9 73.7)">ГУИР.400201.131 ПД.2</text>
<text x="63.1" y="101.1">B</text>
<text x="483.2" y="101.1">B</text>
<text x="63.4" y="131.2">C</text>
<text x="483.5" y="131.2">C</text>
<text x="63.1" y="161.2">D</text>
<text x="483.2" y="161.2">D</text>
<text x="63.4" y="191.2">E</text>
<text x="483.5" y="191.2">E</text>
<text x="63.4" y="221.2">F</text>
<text x="483.5" y="221.2">F</text>
<text x="63.1" y="251.2">G</text>
<text x="483.2" y="251.2">G</text>
<text x="63.1" y="281.2">H</text>
<text x="483.2" y="281.2">H</text>
<text x="63.6" y="311.2">J</text>
<text x="483.7" y="311.2">J</text>
<text x="63.1" y="341.2">K</text>
<text x="483.2" y="341.2">K</text>
<text x="63.4" y="371.3">L</text>
<text x="483.5" y="371.3">L</text>
<text x="62.9" y="401.3">M</text>
<text x="483" y="401.3">M</text>
<text x="63.1" y="431.3">N</text>
<text x="483.2" y="431.3">N</text>
<text x="63.1" y="461.3">P</text>
<text x="483.2" y="461.3">P</text>
<text x="62.9" y="491.3">Q</text>
<text x="483" y="491.3">Q</text>
<text x="63.1" y="521.3">R</text>
<text x="483.2" y="521.3">R</text>
<text x="325" y="544.2">ГУИР.400201.131 ПД.1</text>
<text x="744.6" y="544.2">ГУИР.400201.131 ПД.2</text>
<text x="63.1" y="551.3">S</text>
<text x="483.2" y="551.3">S</text>
</g>
<g font-size="5.3">
<text x="305.2" y="560.7">Алгоритм создания заказа.</text>
<text x="727.6" y="560.7">Алгоритм оплаты заказа.</text>
<text x="314.3" y="565.7">Схема программы</text>
<text x="735.4" y="565.7">Схема программы</text>
<text x="373.5" y="583.3">ЭВМ, гр. 250501</text>
<text x="794.7" y="583.3">ЭВМ, гр. 250501</text>
</g>
<g font-size="3.6">
<text x="112.4" y="54.9">А01</text>
<text x="532.6" y="54.9">А01</text>
<text x="122.4" y="62.4">Начало</text>
<text x="542.5" y="62.4">Начало</text>
<text x="112.4" y="84.9">B01</text>
<text x="292.5" y="84.9">B05</text>
<text x="532.6" y="84.9">B01</text>
<text x="202.5" y="93.8">B03</text>
<text x="622.6" y="93.8">B03</text>
<text x="712.6" y="93.8">B05</text>
<text x="115.6" y="98">Инициализация</text>
<text x="187.3" y="97.6">нет</text>
<text x="206.7" y="99.9">Товар найден?</text>
<text x="292.8" y="98">Рассчитать общую</text>
<text x="533.1" y="98">Получить событие</text>
<text x="620.4" y="98.2">Пользователь владеет</text>
<text x="631.6" y="101.7">картой?</text>
<text x="662.5" y="97.6">нет</text>
<text x="697.5" y="97.6">нет</text>
<text x="713.2" y="98.2">Оплата выполнена</text>
<text x="720.9" y="101.7">успешно?</text>
<text x="118.9" y="102.2">переменных</text>
<text x="294.1" y="102.2">стоимость заказа</text>
<text x="534.8" y="102.2">CreateOrderEvent</text>
<text x="210.9" y="117.6">да</text>
<text x="631" y="117.6">да</text>
<text x="721.1" y="117.6">да</text>
<text x="112.4" y="144.9">D01</text>
<text x="202.5" y="144.9">D03</text>
<text x="292.5" y="144.9">D05</text>
<text x="532.6" y="144.9">D01</text>
<text x="712.6" y="144.9">D05</text>
<text x="539.1" y="155.9">Проверить</text>
<text x="622.6" y="153.9">D03</text>
<text x="111.8" y="158">Получить текущего</text>
<text x="204.8" y="158">Создать объект</text>
<text x="294" y="158">Создать событие</text>
<text x="530.7" y="160.1">корректность данных</text>
<text x="620.8" y="158.2">Срок действия карты</text>
<text x="632.6" y="161.7">истек?</text>
<text x="663.5" y="157.6">да</text>
<text x="712.2" y="158">Установить статус</text>
<text x="117.3" y="162.2">пользователя</text>
<text x="210.5" y="162.2">OrderItem</text>
<text x="294.7" y="162.2">CreateOrderEvent</text>
<text x="542.8" y="164.3">заказа</text>
<text x="714.3" y="162.2">платежа SUCCESS</text>
<text x="629.9" y="177.6">нет</text>
<text x="112.4" y="205">F01</text>
<text x="202.5" y="205">F03</text>
<text x="292.5" y="205">F05</text>
<text x="622.6" y="205">F03</text>
<text x="712.6" y="205">F05</text>
<text x="115.6" y="215.9">Преобразовать</text>
<text x="532.6" y="213.9">F01</text>
<text x="620.5" y="215.9">Сформировать данные</text>
<text x="112.8" y="220.2">OrderRequestDto в</text>
<text x="201.8" y="218.1">Установить связь с</text>
<text x="290.3" y="218.1">Отправить событие в</text>
<text x="517.4" y="217.6">нет</text>
<text x="532.8" y="220">Данные корректны?</text>
<text x="622.6" y="220.2">платежа на основе</text>
<text x="712.2" y="218.1">Установить статус</text>
<text x="123.5" y="224.3">Order</text>
<text x="211.7" y="222.2">заказом</text>
<text x="294.1" y="222.2">брокер сообщений</text>
<text x="626" y="224.3">события заказа</text>
<text x="717.2" y="222.2">заказа FAILED</text>
<text x="541" y="237.7">да</text>
<text x="112.4" y="265">H01</text>
<text x="202.5" y="265">H03</text>
<text x="292.5" y="265">H05</text>
<text x="532.6" y="265">H01</text>
<text x="622.6" y="265">H03</text>
<text x="712.6" y="265">H05</text>
<text x="118" y="276">Установить</text>
<text x="629.1" y="276">Проверить</text>
<text x="115.2" y="280.2">идентификатор</text>
<text x="203.6" y="280.2">Установить товар</text>
<text x="289.8" y="278.1">Преобразовать Order в</text>
<text x="534.9" y="278.1">Создать объект</text>
<text x="627.5" y="280.2">доступность</text>
<text x="711.5" y="278.1">Сохранить платеж в</text>
<text x="117.3" y="284.4">пользователя</text>
<text x="294.2" y="282.3">OrderResponseDto</text>
<text x="541.3" y="282.3">платежа</text>
<text x="622.5" y="284.4">платежного сервиса</text>
<text x="718.6" y="282.3">базу данных</text>
<text x="112.4" y="325">K01</text>
<text x="202.5" y="325">K03</text>
<text x="292.5" y="325">K05</text>
<text x="532.6" y="325">K01</text>
<text x="712.6" y="325">K05</text>
<text x="622.6" y="333.9">K03</text>
<text x="112" y="338.1">Установить статус</text>
<text x="202.6" y="338.1">Добавить в список</text>
<text x="295.1" y="340.2">пользователя в</text>
<text x="298" y="336">Установить</text>
<text x="534" y="338.1">Получить данные</text>
<text x="623.2" y="338.3">Платежный сервис</text>
<text x="630.1" y="341.8">доступен?</text>
<text x="662.5" y="337.7">нет</text>
<text x="714.2" y="338.1">Создать событие</text>
<text x="121.6" y="342.3">PENDING</text>
<text x="212.7" y="342.3">заказа</text>
<text x="294.2" y="344.4">OrderResponseDto</text>
<text x="534.2" y="342.3">банковской карты</text>
<text x="712.8" y="342.3">CreatePaymentEvent</text>
<text x="631" y="357.7">да</text>
<text x="112.4" y="385">M01</text>
<text x="202.5" y="385">M03</text>
<text x="292.5" y="385">M05</text>
<text x="622.6" y="385">M03</text>
<text x="712.6" y="385">M05</text>
<text x="532.6" y="394">M01</text>
<text x="114.3" y="398.1">Получить список</text>
<text x="200.2" y="400.2">Цикл по товарам заказа</text>
<text x="292.6" y="398.1">Установить общую</text>
<text x="517.2" y="398">нет</text>
<text x="535.7" y="400.1">Карта найдена?</text>
<text x="621.9" y="398.1">Выполнить запрос в</text>
<text x="710.4" y="398.1">Отправить событие в</text>
<text x="121.4" y="402.3">товаров</text>
<text x="294.1" y="402.3">стоимость заказа</text>
<text x="624.1" y="402.3">платежный сервис</text>
<text x="714.2" y="402.3">брокер сообщений</text>
<text x="541" y="417.7">да</text>
<text x="112.4" y="445.1">P01</text>
<text x="202.5" y="445.1">P03</text>
<text x="292.5" y="445.1">P05</text>
<text x="532.6" y="445.1">P01</text>
<text x="622.6" y="445.1">P03</text>
<text x="712.6" y="445.1">P05</text>
<text x="303.2" y="452.6">Конец</text>
<text x="723.3" y="452.6">Конец</text>
<text x="110.2" y="460.3">Цикл по товарам заказа</text>
<text x="202.7" y="458.2">Сохранить заказ в</text>
<text x="534" y="458.2">Получить данные</text>
<text x="621.3" y="458.2">Получить результат</text>
<text x="208.4" y="462.4">базу данных</text>
<text x="534.8" y="462.4">владельца карты</text>
<text x="622.2" y="462.4">выполнения платежа</text>
<text x="112.4" y="505.1">R01</text>
<text x="114.7" y="518.2">Найти товар по</text>
<text x="115.1" y="522.4">идентификатору</text>
<text x="231.4" y="557.8">Изм.</text>
<text x="238.5" y="557.8">Лист</text>
<text x="251.8" y="557.8">№ докум.</text>
<text x="273.8" y="557.8">Подп.</text>
<text x="286.6" y="557.8">Дата</text>
<text x="369.4" y="552.8">Лит.</text>
<text x="384.4" y="552.8">Масса</text>
<text x="399.7" y="552.8">Масштаб</text>
<text x="652.6" y="557.8">Изм.</text>
<text x="659.6" y="557.8">Лист</text>
<text x="672.9" y="557.8">№ докум.</text>
<text x="694.9" y="557.8">Подп.</text>
<text x="707.8" y="557.8">Дата</text>
<text x="790.5" y="552.8">Лит.</text>
<text x="805.6" y="552.8">Масса</text>
<text x="821.8" y="552.8">Масштаб</text>
<text x="230.8" y="563">Разраб.</text>
<text x="247.4" y="562.8">Щербаков</text>
<text x="371.3" y="563.2">Т</text>
<text x="651.9" y="563">Разраб.</text>
<text x="668.6" y="562.8">Щербаков</text>
<text x="792.4" y="563.2">Т</text>
<text x="230.8" y="568">Пров.</text>
<text x="247.8" y="568">Ковальчук</text>
<text x="651.9" y="568">Пров.</text>
<text x="668.9" y="568">Ковальчук</text>
<text x="230.8" y="573">Т. контр.</text>
<text x="247.8" y="573">Ковальчук</text>
<text x="371.4" y="573">Лист</text>
<text x="390.7" y="573">Листов</text>
<text x="410.4" y="573">1</text>
<text x="651.9" y="573">Т. контр.</text>
<text x="668.9" y="573">Ковальчук</text>
<text x="792.5" y="573">Лист</text>
<text x="811.8" y="573">Листов</text>
<text x="831.5" y="573">1</text>
<text x="230.8" y="578">Реценз.</text>
<text x="651.9" y="578">Реценз.</text>
<text x="230.8" y="583">Н. контр.</text>
<text x="230.8" y="588">Утв.</text>
<text x="247.8" y="588">Никульшин</text>
<text x="247.8" y="583">Стракович</text>
<text x="651.9" y="583">Н. контр.</text>
<text x="651.9" y="588">Утв.</text>
<text x="668.9" y="588">Никульшин</text>
<text x="668.9" y="583">Стракович</text>
</g>
</svg>
